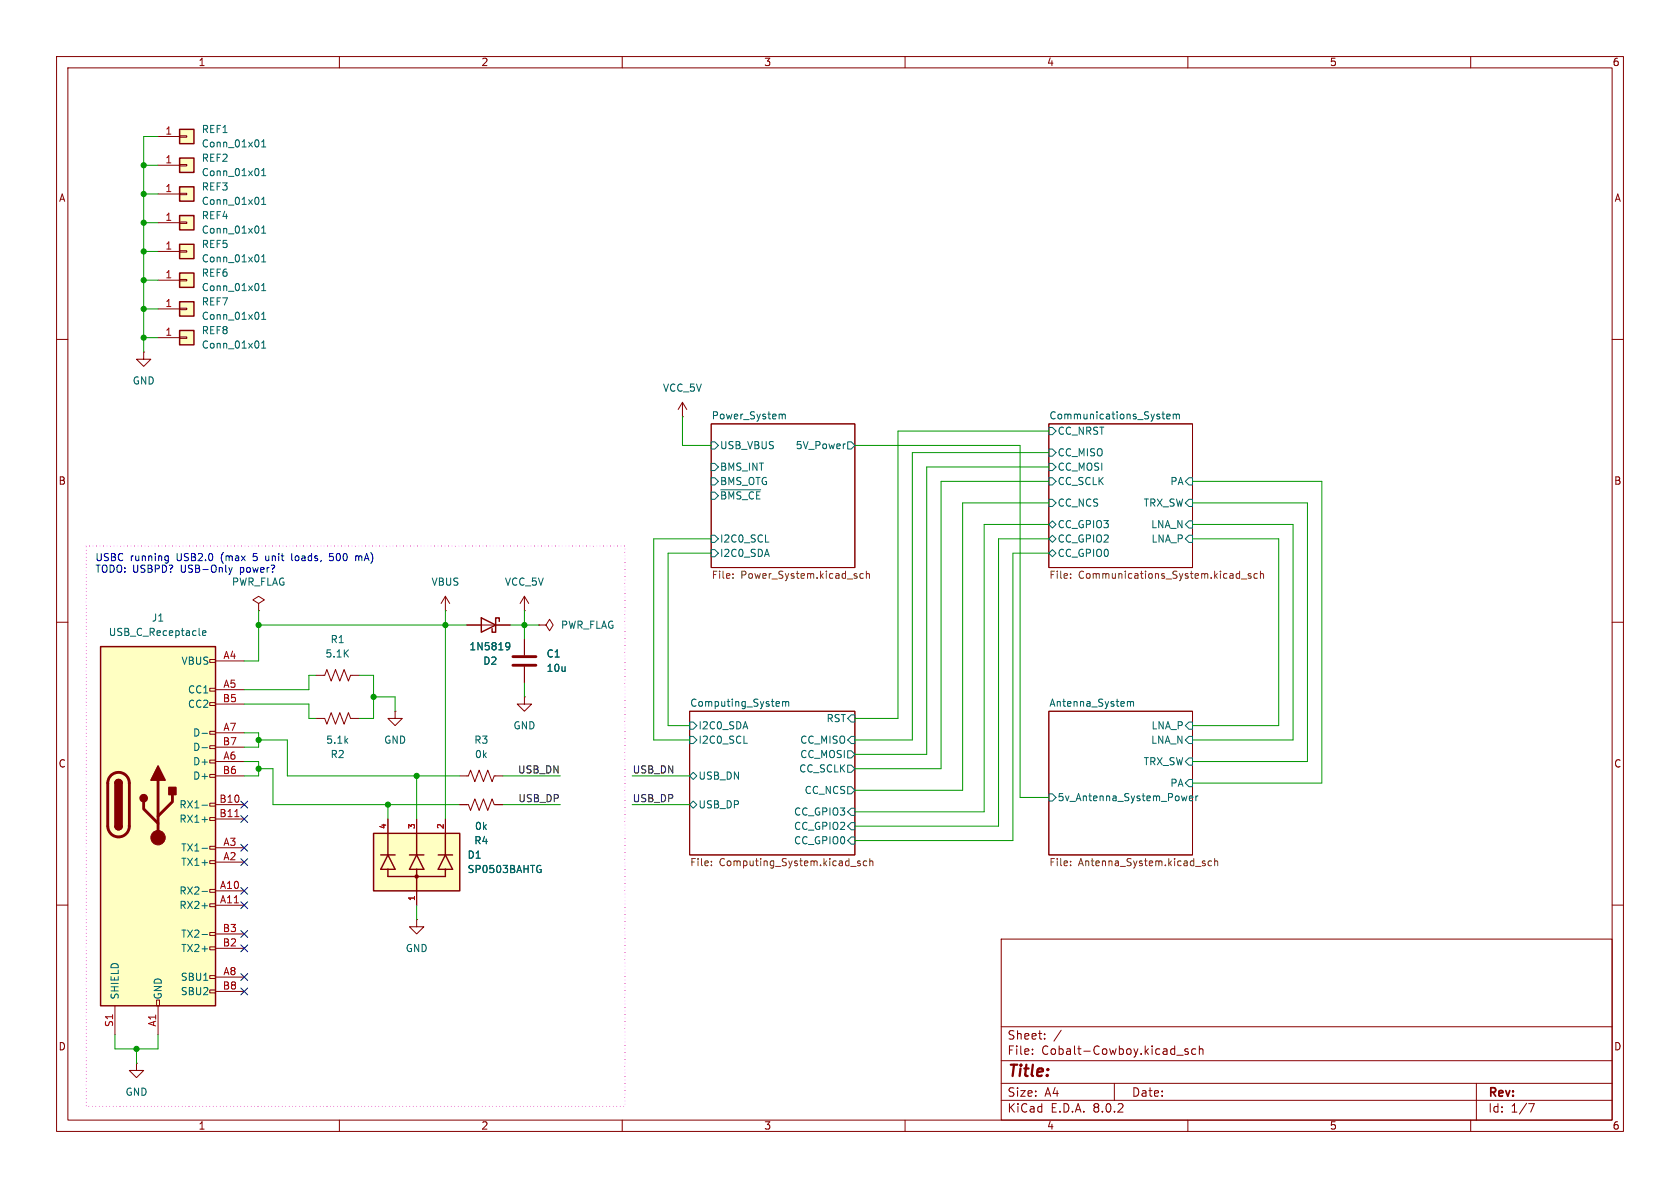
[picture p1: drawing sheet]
<svg xmlns="http://www.w3.org/2000/svg" width="297mm" height="210mm" viewBox="0 0 297 210" stroke-linecap="round" stroke-linejoin="round" font-family="sans-serif">
<g fill="none" stroke="#840000" stroke-width=".18">
<path d="M10 10h277v190h-277zM12 12h273v186h-273zM60 10v2M110 10v2M160 10v2M210 10v2M260 10v2M10 60h2M285 60h2M125.7 74.9h25.4v25.4h-25.4zM185.4 74.9h25.4v25.4h-25.4zM10 110h2"/>
<path d="M285 110h2M121.9 125.7h29.2v25.4h-29.2zM185.4 125.7h25.4v25.4h-25.4zM10 160h2M285 160h2M177 166h108v32h-108zM60 198v2M110 198v2M160 198v2M177 194.5h108M177 191.5h108M177 187.5h108"/>
<path d="M177 181.5h108M182.5 186.3v.1M182.5 185.5v.1M184.7 183.6v.1M184.7 182.8v.1M187.6 182.1l-1.3 2M197 191.5v3M208 186.5h1.2M210 198v2M210 185.5l-.3-.1-.2 .2v.2l.5 .2v.3h-.5M211.4 185.5l-.4-.1-.3 .3v.4l.1 .2h.6M212 185.5l.2-.1 .4 .1 .1 .9"/>
<path d="M212 184.9v1.5M260 198v2M261 191.5v6.5M270.2 195.1h1l-.6 1.5"/>
</g>
<g fill="none" stroke="#006464" stroke-width=".18">
<path d="M125.7 78.1h.7l.6 .6-.6 .7h-.7zM138.1 73.2l.2 .2M138.3 73.4l.2-.2 .3 .1v.8M138.3 73.4v.7M149.3 78.5h.1M149.9 78.1h.6l.6 .6-.6 .7h-.6zM185.4 79.4h.7l.6 .6-.6 .6h-.7zM185.4 75.6h.7l.6 .6-.6 .6h-.7zM206.3 73.6l.6-.1-.1-.2-.4-.1-.1 .2v.6h.5M207.4 73.3l.4-.1 .2 .2M207.4 73.2v.9M208 73.4l.1-.2 .3 .1 .1 .8"/>
<path d="M208 73.4v.7M125.7 81.9h.7l.6 .7-.6 .6h-.7zM125.7 94.6h.7l.6 .7-.6 .6h-.7zM125.7 97.2h.7l.6 .6-.6 .6h-.7zM125.7 84.5h.7l.6 .6-.6 .6h-.7zM125.7 87h.7l.6 .6-.6 .7h-.7zM127.4 86.6h7.1M135.3 95.8h.6M185.4 97.8l.7-.6 .6 .6-.6 .6zM185.4 92.7l.7-.6 .6 .6-.6 .6zM185.4 95.3l.7-.7 .6 .7-.6 .6zM185.4 88.3h.7l.6 .6-.6 .6h-.7z"/>
<path d="M185.4 81.9h.7l.6 .7-.6 .6h-.7zM185.4 84.5h.7l.6 .6-.6 .6h-.7zM209.5 95.3l.7-.7h.6v1.3h-.6zM210.2 84.5h.6v1.2h-.6l-.7-.6zM210.2 88.3h.6v1.2h-.6l-.7-.6zM210.2 92.1h.6v1.2h-.6l-.7-.6zM121.9 137.2l.7-.7 .6 .7-.6 .6zM121.9 127.6h.7l.6 .7-.6 .6h-.7zM121.9 130.2h.7l.6 .6-.6 .6h-.7zM131.5 131.4h.6M138.3 124.1l.4-.1 .2 .2M138.3 124v.9"/>
<path d="M138.9 124.2l.2-.2 .3 .1v.8M138.9 124.2v.7M149.9 139.1h.6l.6 .6-.6 .6h-.6zM149.9 135.3h.6l.6 .6-.6 .6h-.6zM149.9 132.7h.6l.6 .7-.6 .6h-.6zM150.5 130.2h.6v1.2h-.6l-.6-.6zM150.5 126.4h.6v1.2h-.6l-.6-.6zM199.4 124.1l.3-.1 .2 .2M199.9 124.2l.1-.2 .3 .1 .1 .8M199.9 124.2v.7M210.2 134h.6v1.3h-.6l-.7-.7zM210.2 137.8h.6v1.3h-.6l-.7-.7z"/>
<path d="M210.2 127.6h.6v1.3h-.6l-.7-.6zM210.2 130.2h.6v1.2h-.6l-.7-.6zM121.9 142.2l.7-.6 .6 .6-.6 .7zM150.5 145.4h.6v1.3h-.6l-.6-.6zM150.5 142.9h.6v1.2h-.6l-.6-.6zM150.5 148h.6v1.2h-.6l-.6-.6zM185.4 140.3h.7l.6 .7-.6 .6h-.7zM209.8 140.7l-.2 .8M210.3 141.1l.6-.1-.1-.2-.4-.1-.1 .2v.6h.5M211.4 140.7v.8M211.8 140.7l-.4 .2"/>
</g>
<g fill="none" stroke="#725600" stroke-width=".18">
<path d="M129.6 102.1v.1M129.6 101.5v.1M152.6 101.5l-.3-.1-.3 .2 .1 .6h.5M153.2 101.5l.1-.1 .3 .1 .1 .7M153.2 101v1.2M189.3 102.1v.1M189.3 101.5v.1M219.4 102.4h1M221.1 101.5l-.3-.1-.1 .2v.2l.4 .1v.3h-.4M222.3 101.5l-.4-.1-.2 .2 .1 .6h.5M222.8 101.5l.2-.1 .3 .1 .1 .7M222.8 101v1.2"/>
<path d="M125.8 152.9v.1M125.8 152.3v.1M152.1 152.3l-.3-.1-.2 .2 .1 .2 .4 .1v.3h-.5M153.2 152.3l-.3-.1-.3 .2 .1 .6h.5M153.8 152.3l.2-.1 .3 .1v.7M153.8 151.8v1.2M189.3 152.3v.1M189.3 152.9v.1M212.9 152.6l.2 .2-.2 .2M212.9 152.2l.1 .1M214.2 152.3l-.4-.1-.2 .2 .1 .6h.5M214.7 152.3l.2-.1 .3 .1 .1 .7"/>
<path d="M214.7 151.8v1.2"/>
</g>
<path d="M31.7 53.3h2.6v2.6h-2.6z" fill="#ffffc2"/>
<path d="M27.9 54.6h3.8M31.7 54.5h1.3v.2h-1.3zM81.3 137.2h1.5l.4-1.1 .7 2.1 .8-2.1 .8 2.1 .7-2.1 .8 2.1 .4-1h1.5M81.3 142.2h1.5l.4 1.1 .7-2.1 .8 2.1 .8-2.1 .7 2.1 .8-2.1 .4 1h1.5" fill="none" stroke="#840000" stroke-width=".18"/>
<path d="M31.7 53.3h2.6v2.6h-2.6z" fill="none" stroke="#840000" stroke-width=".25"/>
<path d="M46.3 56.5h.7M46.3 55.6l.3-.4v1.3" fill="none" stroke="#006464" stroke-width=".18"/>
<path d="M17.8 114.3h20.3v63.5h-20.3z" fill="#ffffc2"/>
<g fill="none" stroke="#840000" stroke-width=".18">
<path d="M37.1 116.6h1v.5h-1zM38.1 116.8h5.1M37.1 136.9h1v.5h-1zM37.1 134.4h1v.5h-1zM37.1 131.8h1v.5h-1zM37.1 129.3h1v.5h-1zM37.1 124.2h1v.5h-1zM37.1 121.7h1v.5h-1zM38.1 121.9h5.1M38.1 134.6h5.1M38.1 129.5h5.1M38.1 124.5h5.1"/>
<path d="M38.1 137.2h5.1M38.1 132.1h5.1M37.1 159.8h1v.5h-1zM37.1 157.2h1v.5h-1zM37.1 152.1h1v.6h-1zM37.1 149.6h1v.5h-1zM37.1 144.5h1v.5h-1zM37.1 142h1v.5h-1zM38.1 157.5h5.1M38.1 152.4h5.1M38.1 149.9h5.1M38.1 142.2h5.1"/>
<path d="M38.1 144.8h5.1M20.3 177.8v5.1M27.7 176.8h.5v1h-.5zM27.9 177.8v5.1M37.1 175h1v.5h-1zM37.1 172.5h1v.5h-1zM37.1 167.4h1v.5h-1zM37.1 164.8h1v.6h-1zM38.1 160h5.1M38.1 172.7h5.1M38.1 167.6h5.1M38.1 165.1h5.1"/>
<path d="M38.1 175.3h5.1M24.1 188v1.2h1.3l-1.3 1.3-1.2-1.3h1.2M24.1 188h.1"/>
</g>
<path d="M17.8 114.3h20.3v63.5h-20.3zM20.3 138.4a.64 .64 0 0 1 .7-.6 .64 .64 0 0 1 .6 .6M20.3 146.1a.64 .64 0 0 0 .7 .6 .64 .64 0 0 0 .6-.6" fill="none" stroke="#840000" stroke-width=".25"/>
<path d="M19.6 137.1a1.9 1.9 0 0 1 2.1-.4 1.9 1.9 0 0 1 1.2 1.7v7.7a1.91 1.91 0 0 1-1.9 1.8 1.91 1.91 0 0 1-2-1.8l.1-7.8 .1-.7zM27.9 137.9v10.2M25.4 141.7v1.3l2.5 2.5M30.5 140.5v1.2l-2.6 2.6" fill="none" stroke="#840000" stroke-width=".51"/>
<g fill="#840000" stroke="#840000" stroke-width=".25">
<path d="M20.3 146.1h1.3a.64 .64 0 0 1-.6 .6 .64 .64 0 0 1-.7-.6z"/>
<path d="M20.3 138.4h1.3v7.7h-1.3z"/>
<path d="M20.5 138a.64 .64 0 0 1 .7-.2 .64 .64 0 0 1 .4 .6h-1.3z"/>
<path d="M27.9 135.4l1.3 2.5h-2.5z"/>
<path d="M29.8 139.2h1.3v1.3h-1.3z"/>
<circle cx="25.4" cy="141.1" r=".63"/>
</g>
<circle cx="27.9" cy="148.1" r="1.27" fill="#840000" stroke="#840000" stroke-width=".18"/>
<path d="M35.8 111.9l.6-.1-.1-.2-.3-.1-.2 .2 .1 .6h.4M35.7 129.6h1M35.7 132.2h1M35.7 157.6h1M35.7 150h1M35.7 142.3h1M35.7 144.9h1M35.7 160.1h1M35.7 165.2h1" fill="none" stroke="#006464" stroke-width=".18"/>
<path d="M41.5 144.4h.7" fill="none" stroke="#a90000" stroke-width=".18"/>
<path d="M66 147.3h15.3v10.2h-15.3z" fill="#ffffc2"/>
<g fill="none" stroke="#840000" stroke-width=".25">
<path d="M66 147.3h15.3v10.2h-15.3zM67.3 151.1h2.5M68.6 147.3v3.8M68.6 153.7v1.2h10.1v-1.2M68.6 151.1l1.2 2.6h-2.5zM72.4 151.1h2.5M73.7 147.3v3.8M73.7 153.7v3.8M73.7 151.1l1.2 2.6h-2.5zM77.5 151.1h2.5M78.7 147.3v3.8M78.7 151.1l1.3 2.6h-2.5z"/>
<circle cx="73.7" cy="154.9" r=".25"/>
</g>
<path d="M45.7 106.7l1-.7-1-.6-1 .6 1 .7v1.3M45.7 108h.1M78.7 108h.1M78.7 105.4v2.6M78.7 105.4l.8 1.3M78.7 105.4l-.7 1.3M68.6 144.8v2.5M73.7 144.8v2.5M73.7 157.5v2.5M78.7 144.8v2.5" fill="none" stroke="#840000" stroke-width=".18"/>
<path d="M95.3 153h.3M95.4 153.7h.3v.4l-.3 .1" fill="none" stroke="#006464" stroke-width=".18"/>
<path d="M31.7 58.4h2.6v2.6h-2.6z" fill="#ffffc2"/>
<path d="M27.9 59.7h3.8M31.7 59.6h1.3v.2h-1.3zM73.7 162.6v1.2h-1.3l1.3 1.3 1.2-1.3h-1.2M73.7 162.6h.1" fill="none" stroke="#840000" stroke-width=".18"/>
<path d="M31.7 58.4h2.6v2.6h-2.6z" fill="none" stroke="#840000" stroke-width=".25"/>
<path d="M46.3 61.5h.7M46.3 60.6l.3-.3v1.2" fill="none" stroke="#006464" stroke-width=".18"/>
<path d="M31.7 48.3h2.6v2.5h-2.6z" fill="#ffffc2"/>
<path d="M27.9 49.5h3.8M31.7 49.4h1.3v.3h-1.3z" fill="none" stroke="#840000" stroke-width=".18"/>
<path d="M31.7 48.3h2.6v2.5h-2.6z" fill="none" stroke="#840000" stroke-width=".25"/>
<path d="M46.3 51.4h.7M46.3 50.5l.3-.4v1.3" fill="none" stroke="#006464" stroke-width=".18"/>
<path d="M31.7 27.9h2.6v2.6h-2.6z" fill="#ffffc2"/>
<path d="M27.9 29.2h3.8M31.7 29.1h1.3v.2h-1.3z" fill="none" stroke="#840000" stroke-width=".18"/>
<path d="M31.7 27.9h2.6v2.6h-2.6z" fill="none" stroke="#840000" stroke-width=".25"/>
<path d="M46.3 31.1h.7M46.3 30.2l.3-.4v1.3" fill="none" stroke="#006464" stroke-width=".18"/>
<path d="M31.7 22.9h2.6v2.5h-2.6z" fill="#ffffc2"/>
<path d="M27.9 24.1h3.8M31.7 24h1.3v.3h-1.3zM25.4 62.2v1.3h1.3l-1.3 1.3-1.3-1.3h1.3M25.4 62.2h.1M55.9 119.4h1.5l.4-1 .7 2 .8-2 .8 2 .7-2 .8 2 .4-1h1.5M69.8 125.7v1.3h-1.2l1.2 1.3 1.3-1.3h-1.3M69.8 125.7h.1" fill="none" stroke="#840000" stroke-width=".18"/>
<path d="M31.7 22.9h2.6v2.5h-2.6z" fill="none" stroke="#840000" stroke-width=".25"/>
<path d="M46.3 26h.7M46.3 25.1l.3-.4v1.3" fill="none" stroke="#006464" stroke-width=".18"/>
<path d="M31.7 38.1h2.6v2.5h-2.6z" fill="#ffffc2"/>
<path d="M27.9 39.4h3.8M31.7 39.2h1.3v.3h-1.3z" fill="none" stroke="#840000" stroke-width=".18"/>
<path d="M31.7 38.1h2.6v2.5h-2.6z" fill="none" stroke="#840000" stroke-width=".25"/>
<path d="M46.3 41.2h.7M46.3 40.3l.3-.4v1.3" fill="none" stroke="#006464" stroke-width=".18"/>
<path d="M31.7 33h2.6v2.6h-2.6z" fill="#ffffc2"/>
<path d="M27.9 34.3h3.8M31.7 34.2h1.3v.2h-1.3zM55.9 127h1.5l.4 1 .7-2 .8 2 .8-2 .7 2 .8-2 .4 1h1.5" fill="none" stroke="#840000" stroke-width=".18"/>
<path d="M31.7 33h2.6v2.6h-2.6z" fill="none" stroke="#840000" stroke-width=".25"/>
<path d="M46.3 36.1h.7M46.3 35.2l.3-.3v1.2" fill="none" stroke="#006464" stroke-width=".18"/>
<path d="M31.7 43.2h2.6v2.5h-2.6z" fill="#ffffc2"/>
<g fill="none" stroke="#840000" stroke-width=".18">
<path d="M27.9 44.5h3.8M31.7 44.3h1.3v.3h-1.3zM120.6 73.7h.1M120.6 71.1l.8 1.3M120.6 71.1v2.6M120.6 71.1l-.7 1.3M82.5 110.5h7.7M92.7 108h.1M92.7 105.4l.8 1.3M92.7 105.4v2.6M92.7 113v2.8M92.7 117.9v2.8"/>
<path d="M92.7 105.4l-.8 1.3M95.2 110.5h1.3l.7-1 .6 1-.6 1-.7-1M95.2 110.5h.1M92.7 123.2v1.3h1.3l-1.3 1.2-1.3-1.2h1.3M92.7 123.2h.1M68.6 144.8v2.5M73.7 144.8v2.5M73.7 157.5v2.5M78.7 144.8v2.5M81.3 142.2h1.2M87.6 142.2h1.3"/>
</g>
<path d="M31.7 43.2h2.6v2.5h-2.6zM85.1 109.2l2.5 1.3-2.5 1.3zM88.3 109.9v-.7h-.7v2.6h-.6v-.7" fill="none" stroke="#840000" stroke-width=".25"/>
<path d="M46.3 46.3h.7M46.3 45.4l.3-.4v1.3M89.5 113.7l.4-.1 .2 .1a.84 .84 0 0 1-.3 1.2h-.3M90.1 114.2l-.2 .2-.4-.1M95.3 153h.3M95.4 153.7h.3v.4l-.3 .1" fill="none" stroke="#006464" stroke-width=".18"/>
<path d="M90.7 117.6h4M90.7 116.1h4" fill="none" stroke="#840000" stroke-width=".51"/>
<g fill="none" stroke="#0000c2" stroke-width=".18">
<path d="M29.4 98.3h.3M29.7 98.3v1l-.1 .2h-.3M29.7 99.1h-.3M47 98.3v.6l.2 .2M51.6 97.8v1.1l.2 .2M58.2 99l.2 .1h.4M58.9 97.8h-.6l-.1 .7 .2-.2 .4 .1M62.9 98.4l.3-.1 .2 .2M62.9 98.3v.8M63.4 98.5v.6M63.6 98.3l-.2 .2M40.5 100.3l.3 .9"/>
<path d="M40.8 101.2l-.3 .4M41.1 100.3l-.3 .9"/>
</g>
<path d="M15.2 96.5h95.3v99.1h-95.3z" fill="none" stroke="#f0f" stroke-width=".18" stroke-dasharray="0 .6"/>
<g fill="none" stroke="#009600" stroke-width=".18">
<path d="M25.4 34.3h2.5M25.4 39.4h2.5M25.4 29.2h2.5M27.9 24.1h-2.5v38.1M25.4 44.5h2.5M25.4 49.5h2.5M25.4 54.6h2.5M25.4 59.7h2.5M120.6 73.7v5h5.1M151.1 78.7h29.2v62.3h5.1M185.4 76.2h-26.7v50.8h-7.6M125.7 97.8h-7.6v30.5h3.8"/>
<path d="M125.7 95.3h-10.1v35.5h6.3M185.4 92.7h-11.4v50.8h-22.9M185.4 85.1h-19v50.8h-15.3M185.4 95.3h-8.9v50.8h-25.4M185.4 82.6h-21.6v50.8h-12.7M185.4 97.8h-6.3v50.8h-28M185.4 88.9h-15.2v50.8h-19.1M185.4 80h-24.1v50.8h-10.2M210.8 95.3h15.3v33h-15.3M210.8 92.7h17.8v38.1h-17.8M210.8 88.9h20.3v45.7h-20.3M210.8 85.1h22.9v53.3h-22.9"/>
<path d="M45.7 110.5h36.8M45.7 108v8.8h-2.5M55.9 119.4h-1.3v2.5h-11.4M63.5 119.4h2.5v7.6h-2.5M78.7 108v36.8M90.2 110.5h5M92.7 108v5M43.2 124.5h11.4v2.5h1.3M43.2 134.6h2.5v2.6h-2.5M43.2 129.5h2.5v2.6h-2.5M45.7 135.9h2.6v6.3h33M45.7 130.8h5.1v6.4h30.5"/>
<path d="M66 123.2h3.8v2.5M73.7 137.2v7.6M88.9 137.2h10.2M92.7 120.7v2.5M111.8 137.2h10.1M68.6 142.2v2.6M88.9 142.2h10.2M111.8 142.2h10.1M73.7 160v2.6M20.3 182.9v2.5h7.6v-2.5M24.1 185.4v2.6"/>
</g>
<g fill="none" stroke="#000084" stroke-width=".18">
<path d="M42.6 144.2l1.2 1.2M42.6 149.3l1.2 1.2M42.6 141.6l1.2 1.2M42.6 159.4l1.2 1.2M42.6 156.9l1.2 1.2M42.6 151.8l1.2 1.2M43.8 144.2l-1.2 1.2M43.8 149.3l-1.2 1.2M43.8 141.6l-1.2 1.2M43.8 159.4l-1.2 1.2M43.8 156.9l-1.2 1.2M43.8 151.8l-1.2 1.2"/>
<path d="M42.6 172.1l1.2 1.2M42.6 174.7l1.2 1.2M42.6 164.5l1.2 1.2M42.6 167l1.2 1.2M43.8 172.1l-1.2 1.2M43.8 174.7l-1.2 1.2M43.8 164.5l-1.2 1.2M43.8 167l-1.2 1.2"/>
</g>
<g fill="#009600" stroke="#009600" stroke-width=".18">
<circle cx="73.7" cy="137.2" r=".46"/>
<circle cx="24.1" cy="185.4" r=".46"/>
<circle cx="45.7" cy="130.8" r=".46"/>
<circle cx="45.7" cy="110.5" r=".46"/>
<circle cx="66" cy="123.2" r=".46"/>
<circle cx="92.7" cy="110.5" r=".46"/>
<circle cx="45.7" cy="135.9" r=".46"/>
<circle cx="68.6" cy="142.2" r=".46"/>
<circle cx="78.7" cy="110.5" r=".46"/>
<circle cx="25.4" cy="44.5" r=".46"/>
<circle cx="25.4" cy="49.5" r=".46"/>
<circle cx="25.4" cy="39.4" r=".46"/>
<circle cx="25.4" cy="34.3" r=".46"/>
<circle cx="25.4" cy="59.7" r=".46"/>
<circle cx="25.4" cy="54.6" r=".46"/>
<circle cx="25.4" cy="29.2" r=".46"/>
</g>
<text font-size="2.8" fill="#840000" x="178" y="190.9">Title:</text>
<g font-size="2.1" fill="#840000">
<text x="178" y="184">Sheet:</text>
<text x="178" y="186.7">File:</text>
<text x="184.1" y="186.7">Cobalt-Cowboy.kicad_sch</text>
<text x="178" y="196.9">KiCad</text>
<text x="178" y="194.1">Size:</text>
<text x="184.7" y="194.1">A4</text>
<text x="185.7" y="196.9">E.D.A.</text>
<text x="193.3" y="196.9">8.0.2</text>
<text x="200" y="194.1">Date:</text>
<text x="263" y="194.3">Rev:</text>
<text x="263" y="196.9">Id:</text>
<text x="267.1" y="196.9">1/7</text>
</g>
<g font-size="1.8" fill="#840000">
<text x="35" y="11.9">1</text>
<text x="85" y="11.9">2</text>
<text x="135" y="11.9">3</text>
<text x="185" y="11.9">4</text>
<text x="235" y="11.9">5</text>
<text x="285" y="11.9">6</text>
<text x="10.3" y="35.9">A</text>
<text x="285.3" y="35.9">A</text>
<text x="10.3" y="85.9">B</text>
<text x="285.3" y="85.9">B</text>
<text x="10.3" y="135.9">C</text>
<text x="285.3" y="135.9">C</text>
<text x="10.3" y="185.9">D</text>
<text x="285.3" y="185.9">D</text>
<text x="35" y="199.9">1</text>
<text x="85" y="199.9">2</text>
<text x="135" y="199.9">3</text>
<text x="185" y="199.9">4</text>
<text x="235" y="199.9">5</text>
<text x="285" y="199.9">6</text>
</g>
<g font-size="1.8" fill="#a90000">
<text x="29.1" y="23.9">1</text>
<text x="29.1" y="29">1</text>
<text x="29.1" y="34">1</text>
<text x="29.1" y="39.1">1</text>
<text x="29.1" y="44.2">1</text>
<text x="29.1" y="49.3">1</text>
<text x="29.1" y="54.4">1</text>
<text x="29.1" y="59.4">1</text>
<text x="39.4" y="116.6">A4</text>
<text x="39.3" y="124.2">B5</text>
<text x="39.4" y="121.7">A5</text>
<text x="39.3" y="131.8">B7</text>
<text x="39.4" y="129.3">A7</text>
<text x="39.3" y="136.9">B6</text>
<text x="39.4" y="134.4">A6</text>
<text x="38.7" y="142">B10</text>
<text x="38.7" y="144.5">B11</text>
<text x="39.4" y="149.6">A3</text>
<text x="39.4" y="152.1">A2</text>
<text x="38.8" y="157.2">A10</text>
<text x="38.8" y="159.8">A11</text>
<text x="39.3" y="167.4">B2</text>
<text x="39.3" y="164.8">B3</text>
<text x="39.4" y="172.5">A8</text>
<text x="39.3" y="175">B8</text>
<text x="20.1" y="181.7" transform="rotate(-90 20.1 181.7)">S1</text>
<text x="27.7" y="181.6" transform="rotate(-90 27.7 181.6)">A1</text>
</g>
<g font-size="1.8" fill="#006464">
<text x="35.6" y="23.7">REF1</text>
<text x="35.6" y="28.8">REF2</text>
<text x="35.6" y="26.3">Conn_01x01</text>
<text x="35.6" y="31.3">Conn_01x01</text>
<text x="35.6" y="33.9">REF3</text>
<text x="35.6" y="39">REF4</text>
<text x="35.6" y="41.5">Conn_01x01</text>
<text x="35.6" y="36.4">Conn_01x01</text>
<text x="35.6" y="44">REF5</text>
<text x="35.6" y="46.6">Conn_01x01</text>
<text x="35.6" y="49.1">REF6</text>
<text x="35.6" y="51.7">Conn_01x01</text>
<text x="35.6" y="54.2">REF7</text>
<text x="35.6" y="56.7">Conn_01x01</text>
<text x="35.6" y="59.3">REF8</text>
<text x="35.6" y="61.8">Conn_01x01</text>
<text x="23.4" y="68.2">GND</text>
<text x="117.1" y="69.4">VCC_5V</text>
<text x="125.7" y="74.2">Power_System</text>
<text x="185.4" y="74.2">Communications_System</text>
<text x="186.9" y="77.1">CC_NRST</text>
<text x="127.2" y="79.6">USB_VBUS</text>
<text x="127.2" y="83.4">BMS_INT</text>
<text x="140.6" y="79.6">5V_Power</text>
<text x="186.9" y="80.9">CC_MISO</text>
<text x="186.9" y="83.4">CC_MOSI</text>
<text x="127.2" y="86">BMS_OTG</text>
<text x="127.2" y="88.5">~{BMS_CE}</text>
<text x="186.9" y="89.8">CC_NCS</text>
<text x="186.9" y="86">CC_SCLK</text>
<text x="202.1" y="89.8">TRX_SW</text>
<text x="206.8" y="86">PA</text>
<text x="186.9" y="93.6">CC_GPIO3</text>
<text x="203.4" y="93.6">LNA_N</text>
<text x="127.2" y="96.1">I2C0_SCL</text>
<text x="127.2" y="98.7">I2C0_SDA</text>
<text x="186.9" y="98.7">CC_GPIO0</text>
<text x="186.9" y="96.1">CC_GPIO2</text>
<text x="203.5" y="96.1">LNA_P</text>
<text x="40.9" y="103.7">PWR_FLAG</text>
<text x="76.2" y="103.7">VBUS</text>
<text x="89.2" y="103.7">VCC_5V</text>
<text x="19.1" y="112.6">USB_C_Receptacle</text>
<text x="26.7" y="110.1">J1</text>
<text x="58.3" y="113.9">R1</text>
<text x="99.1" y="111.4">PWR_FLAG</text>
<text x="32" y="117.7">VBUS</text>
<text x="57.4" y="116.4">5.1K</text>
<text x="82.9" y="115.2">1N5819</text>
<text x="85.3" y="117.7">D2</text>
<text x="96.5" y="116.4">C1</text>
<text x="96.5" y="119">10u</text>
<text x="33.1" y="122.8">CC1</text>
<text x="33.1" y="125.3">CC2</text>
<text x="121.9" y="125">Computing_System</text>
<text x="185.4" y="125">Antenna_System</text>
<text x="34" y="130.4">D-</text>
<text x="57.6" y="131.7">5.1k</text>
<text x="67.8" y="131.7">GND</text>
<text x="83.7" y="131.7">R3</text>
<text x="90.7" y="129.1">GND</text>
<text x="123.4" y="129.1">I2C0_SDA</text>
<text x="123.4" y="131.7">I2C0_SCL</text>
<text x="141.4" y="131.7">CC_MISO</text>
<text x="146" y="127.9">RST</text>
<text x="203.4" y="131.7">LNA_N</text>
<text x="203.5" y="129.1">LNA_P</text>
<text x="34" y="135.5">D+</text>
<text x="34" y="132.9">D-</text>
<text x="58.3" y="134.2">R2</text>
<text x="83.9" y="134.2">0k</text>
<text x="141.2" y="136.8">CC_SCLK</text>
<text x="141.4" y="134.2">CC_MOSI</text>
<text x="202.1" y="135.5">TRX_SW</text>
<text x="31.6" y="143.1">RX1-</text>
<text x="34" y="138">D+</text>
<text x="123.4" y="143.1">USB_DP</text>
<text x="123.4" y="138">USB_DN</text>
<text x="142.1" y="140.6">CC_NCS</text>
<text x="186.9" y="141.8">5v_Antenna_System_Power</text>
<text x="206.8" y="139.3">PA</text>
<text x="31.6" y="145.6">RX1+</text>
<text x="83.7" y="149.5">R4</text>
<text x="83.9" y="146.9">0k</text>
<text x="140.3" y="146.9">CC_GPIO2</text>
<text x="140.3" y="144.4">CC_GPIO3</text>
<text x="140.3" y="149.5">CC_GPIO0</text>
<text x="31.9" y="153.3">TX1+</text>
<text x="31.9" y="150.7">TX1-</text>
<text x="82.6" y="152">D1</text>
<text x="82.6" y="154.5">SP0503BAHTG</text>
<text x="31.6" y="158.3">RX2-</text>
<text x="31.6" y="160.9">RX2+</text>
<text x="31.9" y="166">TX2-</text>
<text x="31.9" y="173.6">SBU1</text>
<text x="31.9" y="168.5">TX2+</text>
<text x="71.6" y="168.5">GND</text>
<text x="21.2" y="176.8" transform="rotate(-90 21.2 176.8)">SHIELD</text>
<text x="28.8" y="176.8" transform="rotate(-90 28.8 176.8)">GND</text>
<text x="31.9" y="176.1">SBU2</text>
<text x="22.1" y="193.9">GND</text>
</g>
<g font-size="1.8" fill="#0000c2">
<text x="16.8" y="99.5">USBC</text>
<text x="16.8" y="101.6">TODO: USBPD?</text>
<text x="23" y="99.5">running</text>
<text x="31.3" y="99.5">USB2.0</text>
<text x="32" y="101.6">USB-Only</text>
<text x="39.3" y="99.5">(max</text>
<text x="42.7" y="101.6">power?</text>
<text x="45.2" y="99.5">5</text>
<text x="47.6" y="99.5">unit</text>
<text x="52.4" y="99.5">loads,</text>
<text x="59.3" y="99.5">500</text>
<text x="64.1" y="99.5">mA)</text>
</g>
<g font-size="1.8" fill="#725600">
<text x="125.7" y="102.6">File:</text>
<text x="131" y="102.6">Power_System.kicad_sch</text>
<text x="185.4" y="102.6">File:</text>
<text x="190.6" y="102.6">Communications_System.kicad_sch</text>
<text x="121.9" y="153.4">File:</text>
<text x="127.1" y="153.4">Computing_System.kicad_sch</text>
<text x="185.4" y="153.4">File:</text>
<text x="190.6" y="153.4">Antenna_System.kicad_sch</text>
</g>
<g font-size="1.8" fill="#0f0f0f">
<text x="91.5" y="136.8">USB_DN</text>
<text x="111.8" y="136.8">USB_DN</text>
<text x="91.5" y="141.9">USB_DP</text>
<text x="111.8" y="141.9">USB_DP</text>
</g>
<g font-size="1.4" fill="#a90000">
<text x="68.3" y="146.7" transform="rotate(-90 68.3 146.7)">4</text>
<text x="73.4" y="146.7" transform="rotate(-90 73.4 146.7)">3</text>
<text x="78.5" y="146.7" transform="rotate(-90 78.5 146.7)">2</text>
<text x="73.4" y="159.4" transform="rotate(-90 73.4 159.4)">1</text>
</g>
</svg>
